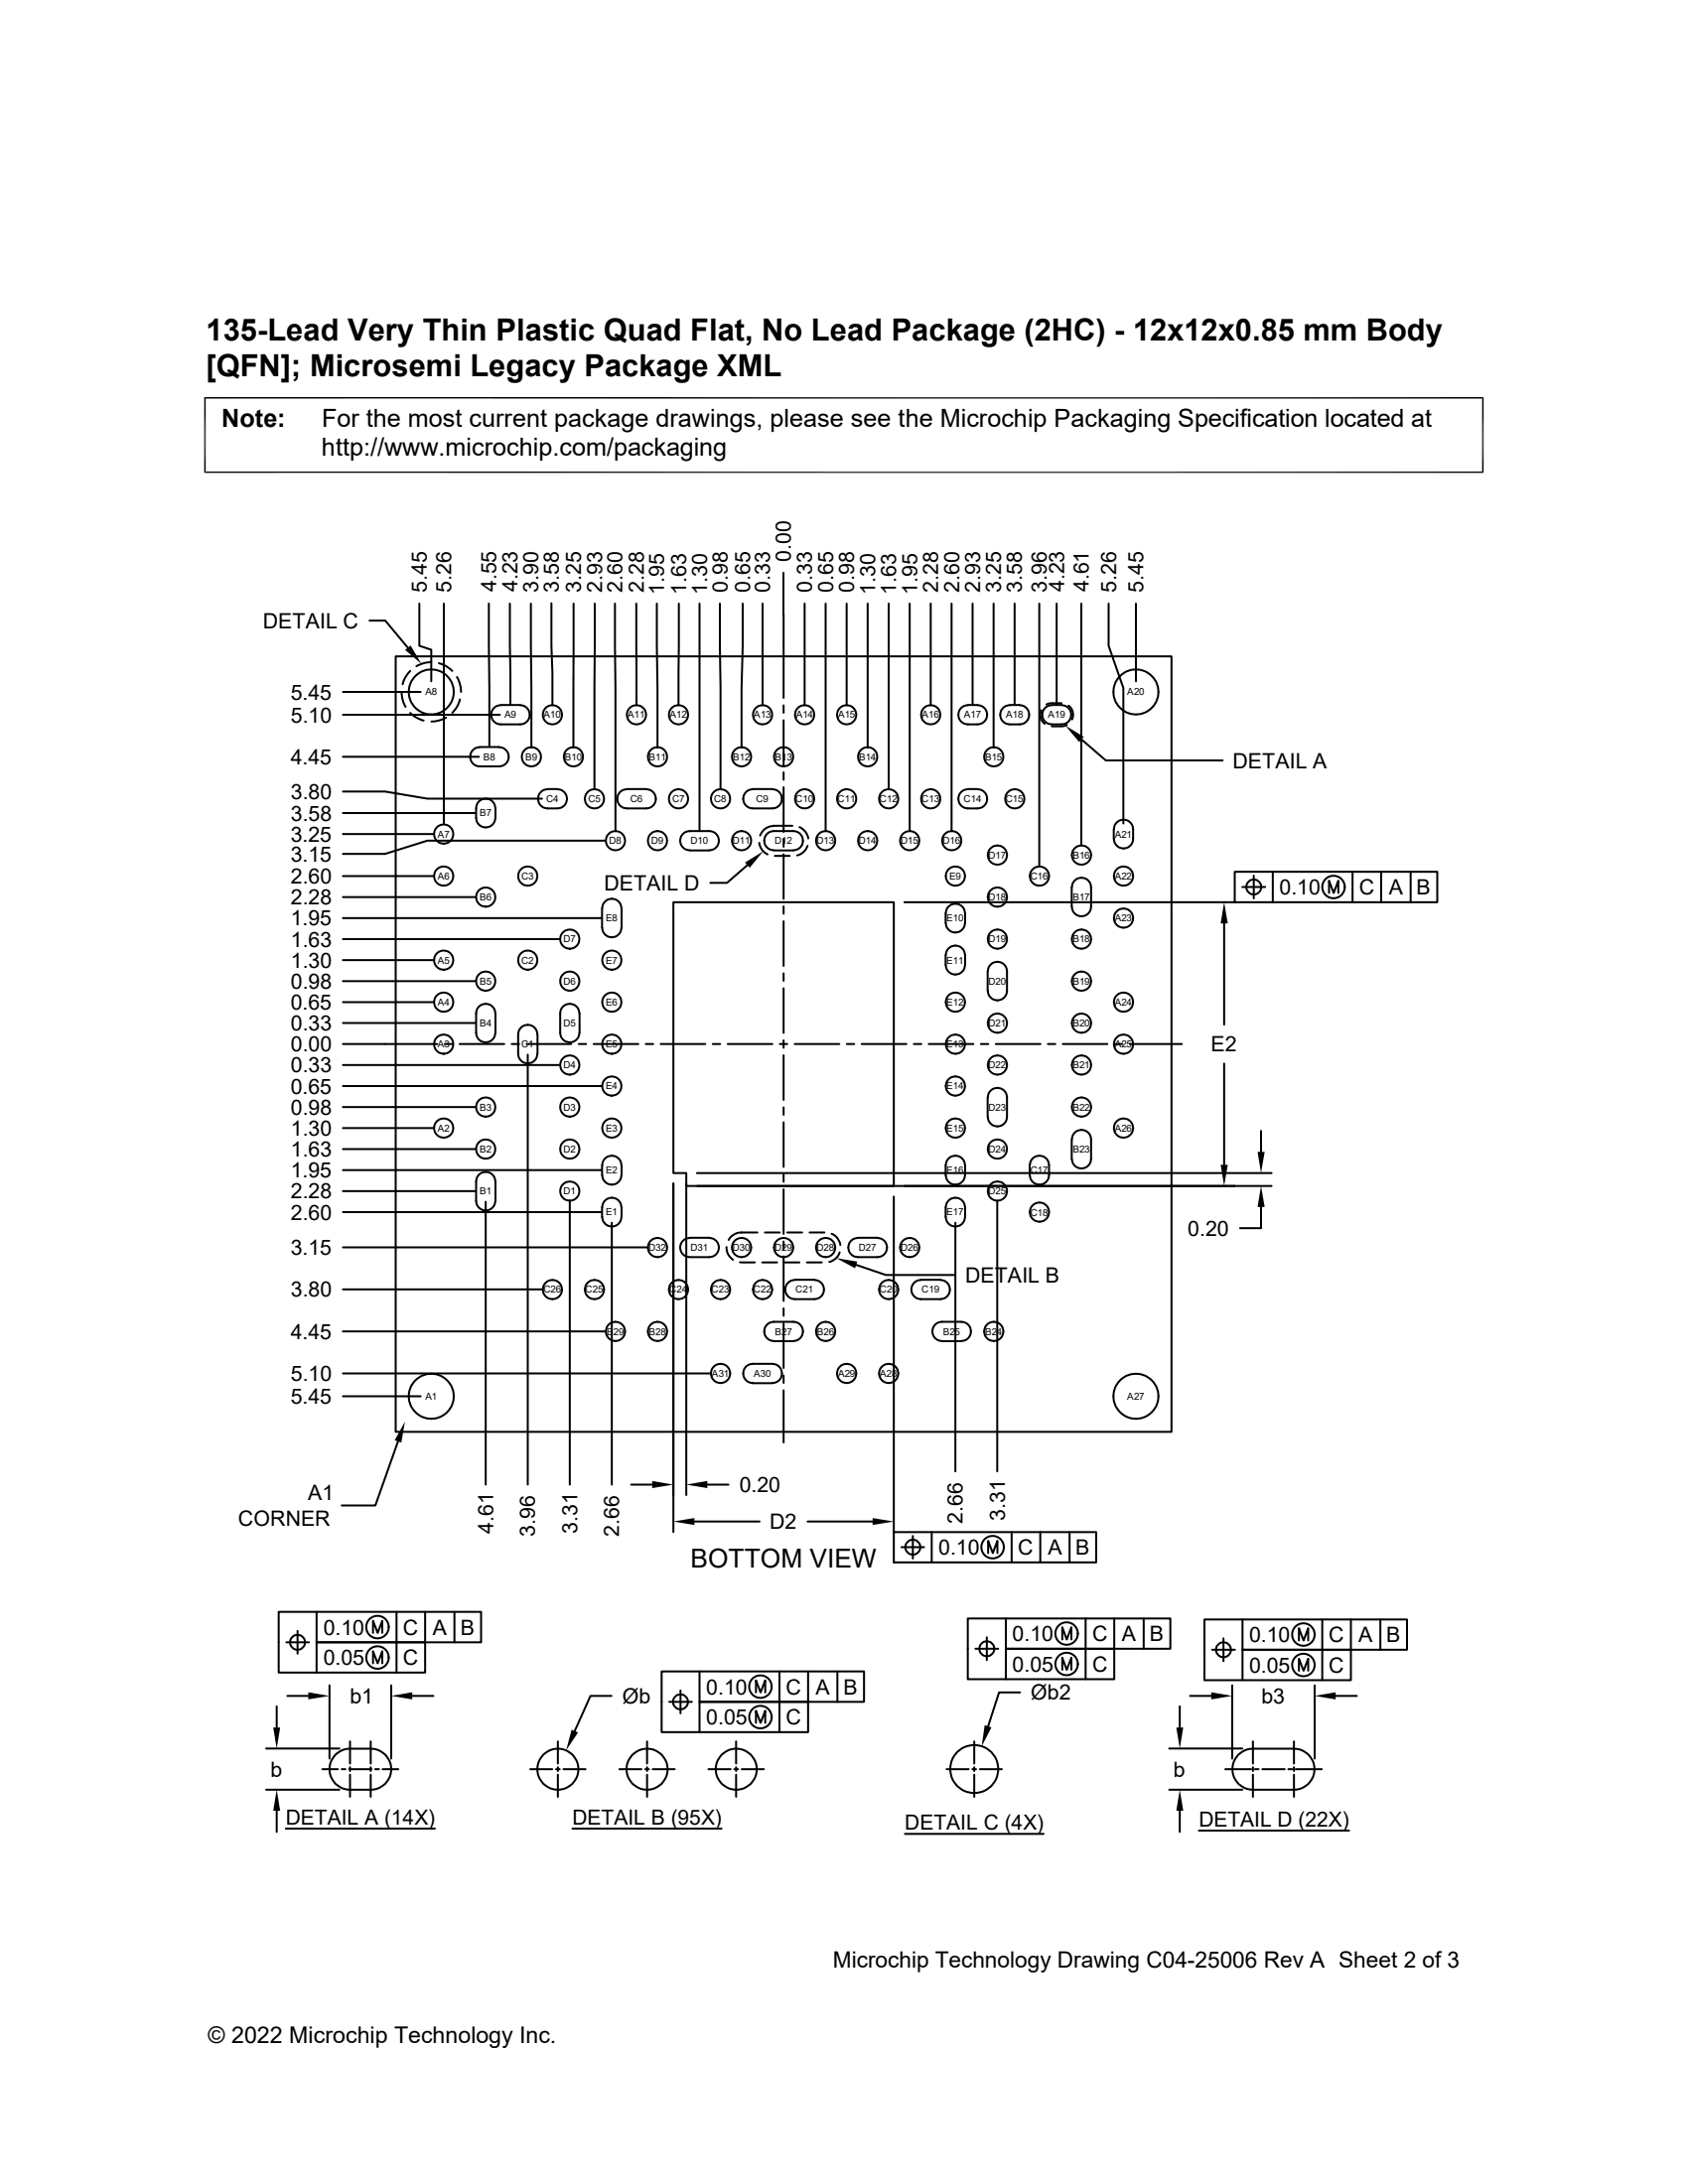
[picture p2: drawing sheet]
<svg xmlns="http://www.w3.org/2000/svg" width="216mm" height="279mm" viewBox="0 0 216 279" stroke-linecap="round" stroke-linejoin="round" font-family="sans-serif">
<g fill="none" stroke="#000" stroke-width=".25">
<path d="M47.3 79.4h2l2.9 3.4M53.6 77.2v5.4l1.6 .5v4.1M56.8 77.2v28.1M62.5 77.2l.1 18.3M65.2 77.2l.1 12.9M67.9 77.2l.1 18.3M70.5 77.2l.2 12.9M73.4 77.2l-.1 18.3M76.1 77.2l-.1 23.6M78.7 77.2v29M81.4 77.2v12.9M84 77.2l.1 18.3"/>
<path d="M86.8 77.2v12.9M89.5 77.2v29M92.1 77.2l.1 23.6M95 77.2l-.2 18.3M97.5 77.2v12.9M100.2 73.3v16M102.9 77.2v12.9M105.6 77.2v29M108.3 77.2v12.9M111 77.2v18.3M113.7 77.2v23.6M116.4 77.2v29"/>
<path d="M119 77.2v12.9M121.7 77.2v29M124.4 77.2v12.9M127.1 77.2v18.3M129.8 77.2v12.9M132.9 77.2v33.5M135.1 77.2v12.9M138.3 77.2v30.8M141.8 77.2v5.4l1.9 5.4v17.3M145.3 77.2v10M43.9 91.4h20M43.9 96.8h17.4"/>
<path d="M43.9 88.5h9.9M50.6 84h99.2v99.2h-99.2zM51.4 88.5a3.7 3.7 0 0 0 .5 1.9M52.5 85.8a3.4 3.4 0 0 0-1 1.7M52.5 91.2a3.5 3.5 0 0 0 1.7 1M55.2 84.7a3.6 3.6 0 0 0-1.9 .5M56.1 84.8a3.7 3.7 0 0 1 1.7 1M57.1 91.8a4 4 0 0 1-1.9 .5M58.4 86.6a3.7 3.7 0 0 1 .6 1.9M58.8 89.5a3.2 3.2 0 0 1-1 1.7M61.4 95.6h2.4M63.2 90.6l.3-.3 .6-.1h2.4a1.23 1.23 0 0 1 1.3 1.2 1.23 1.23 0 0 1-1.3 1.3h-2.4a1.23 1.23 0 0 1-1.2-.8 1.23 1.23 0 0 1 .3-1.3z"/>
<path d="M63.8 95.6a1.23 1.23 0 0 1 1.3 1.2 1.23 1.23 0 0 1-1.3 1.2h-2.4a1.23 1.23 0 0 1-1.3-1.2 1.23 1.23 0 0 1 1.3-1.2M100.2 90.2v1M100.2 92.1v5.8M100.2 98.8v1M122.9 90.6l.4-.3 .5-.1h1.2a1.23 1.23 0 0 1 1.3 1.2 1.23 1.23 0 0 1-1.3 1.3h-1.2a1.23 1.23 0 0 1-1.1-.8 1.23 1.23 0 0 1 .2-1.3zM128.3 90.6l.3-.3 .6-.1h1.2a1.23 1.23 0 0 1 1.2 1.2 1.23 1.23 0 0 1-1.2 1.3h-1.2a1.23 1.23 0 0 1-1.2-.8 1.23 1.23 0 0 1 .3-1.3zM133.2 90.8a1.44 1.44 0 0 0 .4 1.8M133.7 90.6l.3-.3 .5-.1h1.3a1.23 1.23 0 0 1 1.2 1.2 1.23 1.23 0 0 1-1.2 1.3h-1.3a1.23 1.23 0 0 1-1.1-.8 1.23 1.23 0 0 1 .3-1.3zM135.8 90h-1.5l-.5 .1M136.5 92.7l-.5 .2h-1.5M136.7 90.3a1.42 1.42 0 0 1 .4 1.7M138.3 94.6l3.1 2.7h15"/>
<path d="M43.9 117.5h33M43.9 101.3h5.4l5.4 .9h14.6M43.9 112.1h11.5M43.9 106.7h11.5M43.9 114.8h16.9M43.9 104h16.9M63.4 103.4a1.23 1.23 0 0 0-1.3-1.2 1.23 1.23 0 0 0-1.2 1.2v1.2a1.23 1.23 0 0 0 1.2 1.3 1.23 1.23 0 0 0 1.3-1.3M63.4 103.4v1.2M70 101a1.23 1.23 0 0 0-1.2 1.2 1.23 1.23 0 0 0 1.2 1.2h1.3a1.23 1.23 0 0 0 1.2-1.2 1.23 1.23 0 0 0-1.2-1.2M70 100.9h1.3M77 116.2v2.5M77 116.2a1.23 1.23 0 0 1 1.3-1.2 1.23 1.23 0 0 1 1.2 1.2"/>
<path d="M77 118.7a1.23 1.23 0 0 0 1.3 1.2 1.23 1.23 0 0 0 1.2-1.2M77.4 107.5h-22.7l-5.4 1.7h-5.4M79.5 116.2v2.5M80.2 101a1.23 1.23 0 0 0-1.2 1.2 1.23 1.23 0 0 0 1.2 1.2h2.5a1.23 1.23 0 0 0 1.2-1.2 1.23 1.23 0 0 0-1.2-1.2M80.2 100.9h2.5M86.1 115.4h28.2v36.3h-26.5v-1.6h-1.7zM88.2 108.8h2.5M88.2 108.8a1.23 1.23 0 0 1-1.2-1.3 1.23 1.23 0 0 1 1.2-1.2h2.5a1.23 1.23 0 0 1 1.2 1.2 1.23 1.23 0 0 1-1.2 1.3M95.6 110.7l-2.6 2.2h-2.2M96.3 101a1.23 1.23 0 0 0-1.2 1.2 1.23 1.23 0 0 0 1.2 1.2h2.5a1.23 1.23 0 0 0 1.2-1.2 1.23 1.23 0 0 0-1.2-1.2M96.3 100.9h2.5M97.1 107.8a1.87 1.87 0 0 0 1.1 1.5"/>
<path d="M99 105.6h2.3M99 108.8a1.23 1.23 0 0 1-1.3-1.3 1.23 1.23 0 0 1 1.3-1.2h2.5a1.23 1.23 0 0 1 1.2 1.2 1.23 1.23 0 0 1-1.2 1.3M99 108.8h2.5M99 105.6a1.91 1.91 0 0 0-1.8 1.3M99.1 109.5h1.9M100.2 100.7v5.7M100.2 107.4v.9M100.2 109.3v5.7M100.2 116v.9M100.2 117.9v5.7M102.3 105.8a1.89 1.89 0 0 1 1.1 1.5M103.3 108.2a1.89 1.89 0 0 1-1.3 1.2"/>
<path d="M115.7 115.4h42.2M120.9 116.8v1.3M121 118.1a1.23 1.23 0 0 0 1.2 1.2 1.23 1.23 0 0 0 1.2-1.2M121 116.8a1.23 1.23 0 0 1 1.2-1.2 1.23 1.23 0 0 1 1.2 1.2M123.4 116.8v1.3M123.8 100.9h1.2M123.8 101a1.23 1.23 0 0 0-1.2 1.2 1.23 1.23 0 0 0 1.2 1.2h1.2a1.23 1.23 0 0 0 1.3-1.2 1.23 1.23 0 0 0-1.3-1.2M137.1 113.5v2.5M137.1 113.5a1.23 1.23 0 0 1 1.2-1.2 1.23 1.23 0 0 1 1.3 1.2v2.5a1.23 1.23 0 0 1-1.3 1.2 1.23 1.23 0 0 1-1.2-1.2M142.8 105.2a1.23 1.23 0 0 1 1.4-.2 1.23 1.23 0 0 1 .7 1.1v1.2a1.24 1.24 0 0 1-1.2 1.2 1.24 1.24 0 0 1-1.2-1.2v-1.4l.1-.4zM156.6 118.1v13M157.9 111.5h25.9v3.9h-25.9z"/>
<path d="M157.9 115.4h.1M158.9 113.5h2.9M160.4 112v2.9M162.8 111.5v3.9M170 114.2v-1.5l.6 1.5 .6-1.5v1.5M173 111.5v3.9M176.7 111.5v3.9M180.4 111.5v3.9M43.9 138.9h33M43.9 133.6h12M43.9 128.2h11.5M43.9 122.8h11.5"/>
<path d="M43.9 120.1h27.6M43.9 136.2h27.6M43.9 130.9h16.9M43.9 125.5h16.9M56.9 133.6h.9M58.8 133.6h5.7M63.4 129.6a1.23 1.23 0 0 0-1.3-1.2 1.23 1.23 0 0 0-1.2 1.2v2.5a1.23 1.23 0 0 0 1.2 1.2 1.23 1.23 0 0 0 1.3-1.2M63.4 129.6v2.5M65.4 133.6h1M66.6 131.5a1.25 1.25 0 0 1 1.4-.3 1.25 1.25 0 0 1 .7 1.1v2.5a1.23 1.23 0 0 1-1.2 1.2 1.23 1.23 0 0 1-1.2-1.2v-2.5l.1-.5zM67.4 133.6h5.7M67.5 134.9v55"/>
<path d="M74 133.6h1M74.1 129.6a1.23 1.23 0 0 0-1.2-1.2 1.23 1.23 0 0 0-1.3 1.2v2.5a1.23 1.23 0 0 0 1.3 1.3 1.23 1.23 0 0 0 1.2-1.3M74.1 129.6v2.5M75.9 133.6h5.7M82.6 133.6h.9M84.5 133.6h5.7M91.2 133.6h.9M93.1 133.6h5.7M99.7 133.6h1M100.2 124.5v1M100.2 126.4v5.7M100.2 133.1v.9"/>
<path d="M100.2 135v5.7M101.6 133.6h5.8M108.3 133.6h1M110.2 133.6h5.7M116.9 133.6h.9M118.8 133.6h5.7M120.9 122.2v1.2M121 123.4a1.23 1.23 0 0 0 1.2 1.3 1.23 1.23 0 0 0 1.2-1.3M121 122.2a1.23 1.23 0 0 1 1.2-1.2 1.23 1.23 0 0 1 1.2 1.2M123.4 122.2v1.2M125.5 133.6h.9M126.7 123.4a1.23 1.23 0 0 1 1.3-.3 1.23 1.23 0 0 1 .8 1.2v2.4a1.24 1.24 0 0 1-1.2 1.3 1.24 1.24 0 0 1-1.3-1.3l.1-2.6 .1-.4z"/>
<path d="M126.7 139.5a1.23 1.23 0 0 1 1.3-.2 1.23 1.23 0 0 1 .8 1.1v2.5a1.24 1.24 0 0 1-1.2 1.2 1.24 1.24 0 0 1-1.3-1.2l.1-2.7 .1-.4zM127.4 133.6h5.7M134 133.6h1M135.9 133.6h5.7M142.6 133.6h1M144.5 133.6h6.7M156.6 136.1v12.9M43.9 149.7h33M43.9 155.1h33M43.9 159.6h38.8M43.9 144.3h11.5M43.9 141.6h16.9"/>
<path d="M43.9 147h16.9M43.9 152.4h16.9M62.1 153.7v36.2M63.4 151.2a1.23 1.23 0 0 0-1.3-1.3 1.23 1.23 0 0 0-1.2 1.3v2.4a1.23 1.23 0 0 0 1.2 1.3 1.23 1.23 0 0 0 1.3-1.3M63.4 151.2v2.4M72.9 153.7v36.2M77 149.1v1.2M77 154.5v1.2M77 154.5a1.23 1.23 0 0 1 1.3-1.3 1.23 1.23 0 0 1 1.2 1.3M77 149.1a1.23 1.23 0 0 1 1.3-1.3 1.23 1.23 0 0 1 1.2 1.3M77 155.7a1.23 1.23 0 0 0 1.3 1.2 1.23 1.23 0 0 0 1.2-1.2M77 150.3a1.23 1.23 0 0 0 1.3 1.3 1.23 1.23 0 0 0 1.2-1.3"/>
<path d="M78.3 156.4v33.5M79.5 149.1v1.2M79.5 154.5v1.2M86.1 151.4v44.6M87.8 151.4v39.9M88.2 158.4a1.23 1.23 0 0 0-1.2 1.2 1.23 1.23 0 0 0 1.2 1.2h2.5a1.23 1.23 0 0 0 1.2-1.2 1.23 1.23 0 0 0-1.2-1.2M88.2 158.3h2.5M89.1 151.7h73.5M89.1 150.1h73.5M92.9 159.5a1.85 1.85 0 0 0 .8 1.7M94.8 157.7h2.1M94.9 157.7a1.88 1.88 0 0 0-1.7 .9"/>
<path d="M97.8 157.7h1.9M100.2 141.7v.9M100.2 143.6v5.7M100.2 150.2v1M100.2 152.1v5.8M100.2 158.8v1M100.7 157.7h1.9M103.5 157.7h2M106.4 157.8a1.81 1.81 0 0 1 1.1 1.5M109.7 158.4a1.23 1.23 0 0 0-1.2 1.2 1.23 1.23 0 0 0 1.2 1.2h2.5a1.23 1.23 0 0 0 1.3-1.2 1.23 1.23 0 0 0-1.3-1.2M109.7 158.3h2.5M114.3 153.1v42.9"/>
<path d="M120.9 149.1v1.2M120.9 154.5v1.2M121 155.7a1.23 1.23 0 0 0 1.2 1.2 1.23 1.23 0 0 0 1.2-1.2M121 150.3a1.23 1.23 0 0 0 1.2 1.3 1.23 1.23 0 0 0 1.2-1.3M121 154.5a1.23 1.23 0 0 1 1.2-1.3 1.23 1.23 0 0 1 1.2 1.3M121 149.1a1.23 1.23 0 0 1 1.2-1.3 1.23 1.23 0 0 1 1.2 1.3M122.2 156.4v31.8M123.4 149.1v1.2M123.4 154.5v1.2M127.6 153.7v34.5M131.7 149.1v1.2M131.7 149.1a1.23 1.23 0 0 1 1.2-1.3 1.23 1.23 0 0 1 1.3 1.3v1.2a1.23 1.23 0 0 1-1.3 1.3 1.23 1.23 0 0 1-1.2-1.3"/>
<path d="M137.1 145.8v2.5M137.1 145.8a1.23 1.23 0 0 1 1.2-1.3 1.23 1.23 0 0 1 1.3 1.3v2.5a1.23 1.23 0 0 1-1.3 1.2 1.23 1.23 0 0 1-1.2-1.2M161.3 154.4v2.7h-2.7M161.3 144.7v2.7M43.9 175.7h46.9M43.9 165h25.4M43.9 170.3h33.5M43.9 178.6h9.9M94.6 161.5h1.9M95.4 174.8l.3-.2 .6-.1h2.5a1.24 1.24 0 0 1 1.2 1.2 1.24 1.24 0 0 1-1.2 1.3l-2.5-.1a1.23 1.23 0 0 1-1.1-.7 1.23 1.23 0 0 1 .2-1.4zM97.5 161.5h1.9M99 171.6a1.23 1.23 0 0 1-1.3-1.3 1.23 1.23 0 0 1 1.3-1.2h2.5a1.23 1.23 0 0 1 1.2 1.2 1.23 1.23 0 0 1-1.2 1.3"/>
<path d="M99 171.6h2.5M100.2 160.7v5.7M100.2 167.4v.9M100.2 169.3v5.7M100.2 176v.9M100.2 177.9v6.6M100.4 161.5h1.9M100.8 164.1l.3-.2 .6-.2h2.5a1.23 1.23 0 0 1 1.2 1.3 1.23 1.23 0 0 1-1.2 1.2h-2.5a1.23 1.23 0 0 1-1.2-.8 1.23 1.23 0 0 1 .3-1.3zM103.2 161.5h1.9M107.4 160.2a1.89 1.89 0 0 1-1.3 1.2M109.5 161.8l3.8 1.3h8.8M116.9 164.1l.3-.2 .6-.2h2.5a1.23 1.23 0 0 1 1.2 1.3 1.23 1.23 0 0 1-1.2 1.2h-2.5a1.23 1.23 0 0 1-1.1-.8 1.23 1.23 0 0 1 .2-1.3z"/>
<path d="M120.5 171.6a1.23 1.23 0 0 1-1.2-1.3 1.23 1.23 0 0 1 1.2-1.2h2.5a1.23 1.23 0 0 1 1.2 1.2 1.23 1.23 0 0 1-1.2 1.3M120.5 171.6h2.5M50.9 184.4l-2.9 8.2h-4.3M80.7 189.9h2.7M88.8 194.6h8.4M90.5 189.9h2.7M103.3 194.6h8.3M114.3 196h25.9v3.9h-25.9zM114.3 199.9h.1M115.3 197.9h2.9M116.8 196.5v2.9M119.2 196v3.9"/>
<path d="M126.4 198.7v-1.6l.6 1.6 .6-1.6v1.6M129.4 196v3.9M133.1 196v3.9M136.8 196v3.9M35.4 218.3v2.7M36.6 210.1h2.9M36.7 217h2.7M38.1 208.6v3M40.5 206.2v3.9h13.9v3.9h-18.8v-7.8h25.9v3.9h-21v3.9M42.1 215.6v9.4M47.7 208.9v-1.6l.6 1.6 .6-1.6v1.6M47.7 212.8v-1.6l.6 1.6 .6-1.6v1.6"/>
<path d="M50 215.6v9.4M50.7 206.2v7.8M52.7 217h2.7M54.4 206.2v3.9M58.1 206.2v3.9M78.2 217h-2.7l-2 4.4M85.6 217.7h2.9M87 216.3v2.9M89.5 213.8v3.9h13.9v3.9h-18.8v-7.8h25.9v3.9h-21v3.9M96.7 216.5v-1.5l.6 1.5 .6-1.5v1.5M99.7 213.8v7.8M103.4 213.8v3.9"/>
<path d="M107.1 213.8v3.9M124.8 210.9h2.9M126.2 209.5v2.9M128.7 207.1v3.8h13.8v3.9h-18.7v-7.7h25.9v3.8h-21v3.9M130.5 216.5h-2.7l-1.4 4.3M135.9 209.7v-1.5l.5 1.5 .6-1.5v1.5M135.9 213.6v-1.5l.5 1.5 .6-1.5v1.5M138.9 207.1v7.7M142.5 207.1v3.8M146.3 207.1v3.8M150.9 218.3v2.7M152.2 217h2.7"/>
<path d="M155 211.1h2.9M156.5 209.6v2.9M157.6 215.6v9.4M158.9 207.2v3.9h13.9v3.8h-18.7v-7.7h25.9v3.9h-21.1v3.8M166.1 209.9v-1.6l.6 1.6 .6-1.6v1.6M166.1 213.7v-1.5l.6 1.5 .6-1.5v1.5M168.1 215.6v9.4M169.1 207.2v7.7M170.8 217h2.7M172.8 207.2v3.9M176.6 207.2v3.9M34 229h9.4"/>
<path d="M34 223.7h9.4M35.4 231.6v2.8M36.6 233.9h19M41.2 226.3h2M42.9 224.5l.3-.2a2.41 2.41 0 0 1 1.6-.6h2.6a2.62 2.62 0 0 1 2.6 2.6 2.62 2.62 0 0 1-2.6 2.7h-2.6a2.63 2.63 0 0 1-2.5-1.7 2.63 2.63 0 0 1 .6-2.8zM43.7 226.3h.5M44.7 226.3h2.8M44.8 222.8v2.8M44.8 226.1v.5M44.8 227v2.9M47.4 222.8v2.8M47.4 226.1v.5"/>
<path d="M47.4 227v2.9M48 226.3h.5M48.9 226.3h2M67.8 226.3h2.8M71.1 226.3h.5M71.4 222.8v2.8M71.4 226.1v.5M71.4 227v2.9M72.1 226.3h2.8M73.2 233.9h19.1M79.2 226.3h2.8M82.5 226.3h.5"/>
<path d="M82.8 222.8v2.8M82.8 226.1v.5M82.8 227v2.9M83.5 226.3h2.8M90.6 226.3h2.9M93.9 226.3h.5M94.1 222.8v2.8M94.1 226.1v.5M94.1 227v2.9M94.9 226.3h2.8M96.7 220.4v-1.5l.6 1.5 .6-1.5v1.5M115.7 234.6h17.8"/>
<path d="M121.1 226.3h2.8M124.4 226.3h.4M124.6 222.8v2.8M124.6 226.1v.5M124.6 227v2.9M125.3 226.3h2.8M149.5 229h9.4M149.5 223.7h9.4M150.9 231.6v2.8M153.3 234.2h19.3M156.7 226.3h3.3M158.4 224.5l.3-.2a2.41 2.41 0 0 1 1.6-.6h5.2a2.62 2.62 0 0 1 2.6 2.6 2.62 2.62 0 0 1-2.6 2.7h-5.2a2.63 2.63 0 0 1-2.5-1.7 2.63 2.63 0 0 1 .6-2.8z"/>
<path d="M160.3 222.8v2.8M160.3 226.1v.5M160.3 227v2.9M160.5 226.3h.5M161.5 226.3h2.8M164.8 226.3h.5M165.5 222.8v2.8M165.5 226.1v.5M165.5 227v2.9M165.7 226.3h3.4"/>
<circle cx="55.2" cy="88.5" r="2.88"/>
<circle cx="68" cy="96.8" r="1.23"/>
<circle cx="70.7" cy="91.4" r="1.23"/>
<circle cx="73.3" cy="96.8" r="1.23"/>
<circle cx="81.4" cy="91.4" r="1.23"/>
<circle cx="84.1" cy="96.8" r="1.23"/>
<circle cx="86.8" cy="91.4" r="1.23"/>
<circle cx="94.8" cy="96.8" r="1.23"/>
<circle cx="97.5" cy="91.4" r="1.23"/>
<circle cx="100.2" cy="96.8" r="1.23"/>
<circle cx="102.9" cy="91.4" r="1.23"/>
<circle cx="108.3" cy="91.4" r="1.23"/>
<circle cx="111" cy="96.8" r="1.23"/>
<circle cx="119" cy="91.4" r="1.23"/>
<circle cx="127.1" cy="96.8" r="1.23"/>
<circle cx="145.3" cy="88.5" r="2.88"/>
<circle cx="56.7" cy="112.1" r="1.23"/>
<circle cx="56.7" cy="106.7" r="1.23"/>
<circle cx="62.1" cy="114.8" r="1.23"/>
<circle cx="67.5" cy="112.1" r="1.23"/>
<circle cx="76" cy="102.2" r="1.23"/>
<circle cx="78.7" cy="107.5" r="1.23"/>
<circle cx="84.1" cy="107.5" r="1.23"/>
<circle cx="86.8" cy="102.2" r="1.23"/>
<circle cx="92.2" cy="102.2" r="1.23"/>
<circle cx="94.8" cy="107.5" r="1.23"/>
<circle cx="102.9" cy="102.2" r="1.23"/>
<circle cx="105.6" cy="107.5" r="1.23"/>
<circle cx="108.3" cy="102.2" r="1.23"/>
<circle cx="111" cy="107.5" r="1.23"/>
<circle cx="113.7" cy="102.2" r="1.23"/>
<circle cx="116.4" cy="107.5" r="1.23"/>
<circle cx="119" cy="102.2" r="1.23"/>
<circle cx="121.7" cy="107.5" r="1.23"/>
<circle cx="122.2" cy="112.1" r="1.23"/>
<circle cx="127.6" cy="109.4" r="1.23"/>
<circle cx="127.6" cy="114.8" r="1.23"/>
<circle cx="129.8" cy="102.2" r="1.23"/>
<circle cx="132.9" cy="112.1" r="1.23"/>
<circle cx="138.3" cy="109.4" r="1.23"/>
<circle cx="143.7" cy="112.1" r="1.23"/>
<circle cx="143.7" cy="117.5" r="1.23"/>
<circle cx="160.4" cy="113.5" r=".96"/>
<circle cx="170.6" cy="113.5" r="1.44"/>
<circle cx="56.7" cy="122.8" r="1.23"/>
<circle cx="56.7" cy="128.2" r="1.23"/>
<circle cx="56.7" cy="133.6" r="1.23"/>
<circle cx="62.1" cy="125.5" r="1.23"/>
<circle cx="67.5" cy="122.8" r="1.23"/>
<circle cx="72.9" cy="120.1" r="1.23"/>
<circle cx="72.9" cy="125.5" r="1.23"/>
<circle cx="72.9" cy="136.2" r="1.23"/>
<circle cx="78.3" cy="138.9" r="1.23"/>
<circle cx="78.3" cy="128.2" r="1.23"/>
<circle cx="78.3" cy="122.8" r="1.23"/>
<circle cx="78.3" cy="133.6" r="1.23"/>
<circle cx="122.2" cy="133.6" r="1.23"/>
<circle cx="122.2" cy="128.2" r="1.23"/>
<circle cx="122.2" cy="138.9" r="1.23"/>
<circle cx="127.6" cy="130.9" r="1.23"/>
<circle cx="127.6" cy="136.3" r="1.23"/>
<circle cx="127.6" cy="120.1" r="1.23"/>
<circle cx="138.3" cy="125.5" r="1.23"/>
<circle cx="138.3" cy="120.1" r="1.23"/>
<circle cx="138.3" cy="136.3" r="1.23"/>
<circle cx="138.3" cy="130.9" r="1.23"/>
<circle cx="143.7" cy="128.2" r="1.23"/>
<circle cx="143.7" cy="133.6" r="1.23"/>
<circle cx="56.7" cy="144.3" r="1.23"/>
<circle cx="62.1" cy="147" r="1.23"/>
<circle cx="62.1" cy="141.6" r="1.23"/>
<circle cx="72.9" cy="147" r="1.23"/>
<circle cx="72.9" cy="141.6" r="1.23"/>
<circle cx="72.9" cy="152.4" r="1.23"/>
<circle cx="78.3" cy="144.3" r="1.23"/>
<circle cx="84.1" cy="159.6" r="1.23"/>
<circle cx="94.8" cy="159.6" r="1.23"/>
<circle cx="100.2" cy="159.6" r="1.23"/>
<circle cx="105.6" cy="159.6" r="1.23"/>
<circle cx="116.4" cy="159.6" r="1.23"/>
<circle cx="122.2" cy="144.3" r="1.23"/>
<circle cx="127.6" cy="152.4" r="1.23"/>
<circle cx="127.6" cy="147" r="1.23"/>
<circle cx="132.9" cy="155.1" r="1.23"/>
<circle cx="138.3" cy="141.6" r="1.23"/>
<circle cx="143.7" cy="144.3" r="1.23"/>
<circle cx="55.2" cy="178.6" r="2.88"/>
<circle cx="70.7" cy="165" r="1.23"/>
<circle cx="76" cy="165" r="1.23"/>
<circle cx="78.7" cy="170.3" r="1.23"/>
<circle cx="84.1" cy="170.3" r="1.23"/>
<circle cx="86.8" cy="165" r="1.23"/>
<circle cx="92.2" cy="165" r="1.23"/>
<circle cx="92.2" cy="175.7" r="1.23"/>
<circle cx="97.5" cy="165" r="1.23"/>
<circle cx="105.6" cy="170.3" r="1.23"/>
<circle cx="108.3" cy="175.7" r="1.23"/>
<circle cx="113.7" cy="165" r="1.23"/>
<circle cx="113.7" cy="175.7" r="1.23"/>
<circle cx="127.1" cy="170.3" r="1.23"/>
<circle cx="145.3" cy="178.6" r="2.88"/>
<circle cx="116.8" cy="197.9" r=".96"/>
<circle cx="127" cy="197.9" r="1.44"/>
<circle cx="38.1" cy="210.1" r=".96"/>
<circle cx="48.3" cy="208.2" r="1.44"/>
<circle cx="48.3" cy="212" r="1.44"/>
<circle cx="87" cy="217.7" r=".96"/>
<circle cx="97.3" cy="219.7" r="1.44"/>
<circle cx="97.3" cy="215.8" r="1.44"/>
<circle cx="126.2" cy="210.9" r=".96"/>
<circle cx="136.4" cy="212.9" r="1.44"/>
<circle cx="136.4" cy="209" r="1.44"/>
<circle cx="156.5" cy="211" r=".96"/>
<circle cx="166.7" cy="213" r="1.44"/>
<circle cx="166.7" cy="209.1" r="1.44"/>
<circle cx="71.3" cy="226.3" r="2.62"/>
<circle cx="82.8" cy="226.3" r="2.62"/>
<circle cx="94.2" cy="226.3" r="2.62"/>
<circle cx="124.6" cy="226.3" r="3.1"/>
</g>
<path d="M26.1 50.9h163.7M26.2 50.8v9.7M189.7 50.8v9.7" fill="none" stroke="#000" stroke-width=".19"/>
<path d="M26.1 60.4h163.7" fill="none" stroke="#000" stroke-width=".17"/>
<g fill="#000">
<path d="M51.8 83.1l.7-.5 1.4 2.3zM136.3 92.8l2.3 1.5-.6 .6zM95.3 110.3l2.3-1.4-1.7 2.1zM156.6 115.4l.4 2.7h-.9zM156.1 149h.9l-.4 2.7zM160.8 147.4h1l-.5 2.7zM161.3 151.7l.5 2.7h-1zM107 161l2.6 .4-.2 .8zM51.8 181.9l-.5 2.7-.8-.3zM83.4 189.5l2.7 .4-2.7 .5zM86.1 194.6l2.7-.4v.9zM87.8 189.9l2.7-.4v.9z"/>
<path d="M111.6 194.2l2.7 .4-2.7 .5zM39.4 216.5l2.7 .5-2.7 .4zM50 217l2.7-.5v.9zM154.9 216.5l2.7 .5-2.7 .4zM168.1 217l2.7-.5v.9zM34.9 221h.9l-.4 2.7zM35.4 229l.4 2.6h-.9zM73.1 221.3l.8 .3-1.5 2.3zM125.9 220.7l.9 .3-1.2 2.4zM150.5 221h.8l-.4 2.7zM150.9 229l.4 2.6h-.8z"/>
</g>
<g font-size="3.9">
<text x="26.4" y="43.5">135-Lead Very Thin Plastic Quad Flat, No Lead Package (2HC) - 12x12x0.85 mm Body</text>
<text x="26.4" y="48.1">[QFN]; Microsemi Legacy Package XML</text>
</g>
<text font-size="3.3" x="88.3" y="200.6">BOTTOM VIEW</text>
<g font-size="3.2">
<text x="28.4" y="54.7">Note:</text>
<text x="41.1" y="58.3">http://www.microchip.com/packaging</text>
<text x="41.1" y="54.7">For the most current package drawings, please see the Microchip Packaging Specification located at</text>
</g>
<g font-size="2.9">
<text x="106.5" y="251.7">Microchip Technology Drawing C04-25006 Rev A Sheet 2 of 3</text>
<text x="26.6" y="261.3">© 2022 Microchip Technology Inc.</text>
</g>
<g font-size="2.7">
<text x="101.2" y="71.9" transform="rotate(-90 101.2 71.9)">0.00</text>
<text x="54.6" y="75.8" transform="rotate(-90 54.6 75.8)">5.45</text>
<text x="57.7" y="75.8" transform="rotate(-90 57.7 75.8)">5.26</text>
<text x="63.5" y="75.7" transform="rotate(-90 63.5 75.7)">4.55</text>
<text x="66.2" y="75.7" transform="rotate(-90 66.2 75.7)">4.23</text>
<text x="68.9" y="75.8" transform="rotate(-90 68.9 75.8)">3.90</text>
<text x="71.5" y="75.8" transform="rotate(-90 71.5 75.8)">3.58</text>
<text x="74.3" y="75.8" transform="rotate(-90 74.3 75.8)">3.25</text>
<text x="77" y="75.8" transform="rotate(-90 77 75.8)">2.93</text>
<text x="79.6" y="75.8" transform="rotate(-90 79.6 75.8)">2.60</text>
<text x="82.3" y="75.8" transform="rotate(-90 82.3 75.8)">2.28</text>
<text x="85" y="76" transform="rotate(-90 85 76)">1.95</text>
<text x="87.8" y="76" transform="rotate(-90 87.8 76)">1.63</text>
<text x="90.4" y="76" transform="rotate(-90 90.4 76)">1.30</text>
<text x="93" y="75.8" transform="rotate(-90 93 75.8)">0.98</text>
<text x="95.9" y="75.8" transform="rotate(-90 95.9 75.8)">0.65</text>
<text x="98.5" y="75.8" transform="rotate(-90 98.5 75.8)">0.33</text>
<text x="103.9" y="75.8" transform="rotate(-90 103.9 75.8)">0.33</text>
<text x="106.6" y="75.8" transform="rotate(-90 106.6 75.8)">0.65</text>
<text x="109.2" y="75.8" transform="rotate(-90 109.2 75.8)">0.98</text>
<text x="111.9" y="76" transform="rotate(-90 111.9 76)">1.30</text>
<text x="114.6" y="76" transform="rotate(-90 114.6 76)">1.63</text>
<text x="117.3" y="76" transform="rotate(-90 117.3 76)">1.95</text>
<text x="120" y="75.8" transform="rotate(-90 120 75.8)">2.28</text>
<text x="122.7" y="75.8" transform="rotate(-90 122.7 75.8)">2.60</text>
<text x="125.3" y="75.8" transform="rotate(-90 125.3 75.8)">2.93</text>
<text x="128" y="75.8" transform="rotate(-90 128 75.8)">3.25</text>
<text x="130.7" y="75.8" transform="rotate(-90 130.7 75.8)">3.58</text>
<text x="133.9" y="75.8" transform="rotate(-90 133.9 75.8)">3.96</text>
<text x="136.1" y="75.7" transform="rotate(-90 136.1 75.7)">4.23</text>
<text x="139.3" y="75.7" transform="rotate(-90 139.3 75.7)">4.61</text>
<text x="142.7" y="75.8" transform="rotate(-90 142.7 75.8)">5.26</text>
<text x="146.2" y="75.8" transform="rotate(-90 146.2 75.8)">5.45</text>
<text x="33.6" y="80.3">DETAIL C</text>
<text x="37.2" y="89.5">5.45</text>
<text x="37.2" y="92.4">5.10</text>
<text x="37.2" y="97.8">4.45</text>
<text x="157.7" y="98.3">DETAIL A</text>
<text x="37.2" y="107.7">3.25</text>
<text x="37.2" y="105">3.58</text>
<text x="37.2" y="102.2">3.80</text>
<text x="37.2" y="110.2">3.15</text>
<text x="37.2" y="113">2.60</text>
<text x="77.3" y="113.9">DETAIL D</text>
<text x="37.2" y="118.4">1.95</text>
<text x="37.2" y="115.7">2.28</text>
<text x="163.6" y="114.4">0.10</text>
<text x="173.8" y="114.4">C</text>
<text x="177.6" y="114.4">A</text>
<text x="181.2" y="114.4">B</text>
<text x="37.2" y="123.8">1.30</text>
<text x="37.2" y="121.1">1.63</text>
<text x="37.2" y="129.2">0.65</text>
<text x="37.2" y="131.8">0.33</text>
<text x="37.2" y="126.5">0.98</text>
<text x="37.2" y="137.2">0.33</text>
<text x="37.2" y="134.5">0.00</text>
<text x="154.9" y="134.5">E2</text>
<text x="37.2" y="139.9">0.65</text>
<text x="37.2" y="142.6">0.98</text>
<text x="37.2" y="145.3">1.30</text>
<text x="37.2" y="148">1.63</text>
<text x="37.2" y="150.6">1.95</text>
<text x="37.2" y="153.3">2.28</text>
<text x="37.2" y="160.5">3.15</text>
<text x="37.2" y="156">2.60</text>
<text x="151.9" y="158.1">0.20</text>
<text x="37.2" y="165.9">3.80</text>
<text x="123.4" y="164.1">DETAIL B</text>
<text x="37.2" y="171.3">4.45</text>
<text x="37.2" y="179.6">5.45</text>
<text x="37.2" y="176.7">5.10</text>
<text x="39.4" y="191.9">A1</text>
<text x="94.6" y="190.9">0.20</text>
<text x="30.5" y="195.2">CORNER</text>
<text x="63.1" y="196.2" transform="rotate(-90 63.1 196.2)">4.61</text>
<text x="68.5" y="196.6" transform="rotate(-90 68.5 196.6)">3.96</text>
<text x="73.8" y="196.2" transform="rotate(-90 73.8 196.2)">3.31</text>
<text x="79.2" y="196.6" transform="rotate(-90 79.2 196.6)">2.66</text>
<text x="98.4" y="195.6">D2</text>
<text x="123.1" y="194.9" transform="rotate(-90 123.1 194.9)">2.66</text>
<text x="128.5" y="194.5" transform="rotate(-90 128.5 194.5)">3.31</text>
<text x="120" y="198.9">0.10</text>
<text x="130.2" y="198.9">C</text>
<text x="134" y="198.9">A</text>
<text x="137.6" y="198.9">B</text>
<text x="41.4" y="209.1">0.10</text>
<text x="51.5" y="209.1">C</text>
<text x="55.4" y="209.1">A</text>
<text x="58.9" y="209.1">B</text>
<text x="129.5" y="210">0.10</text>
<text x="139.7" y="210">C</text>
<text x="143.5" y="210">A</text>
<text x="147" y="210">B</text>
<text x="41.4" y="213">0.05</text>
<text x="51.5" y="213">C</text>
<text x="129.5" y="213.8">0.05</text>
<text x="139.7" y="213.8">C</text>
<text x="159.8" y="210.1">0.10</text>
<text x="159.8" y="214">0.05</text>
<text x="170" y="210.1">C</text>
<text x="170" y="214">C</text>
<text x="173.8" y="210.1">A</text>
<text x="177.3" y="210.1">B</text>
<text x="44.7" y="217.9">b1</text>
<text x="79.6" y="217.9">Øb</text>
<text x="90.3" y="216.7">0.10</text>
<text x="90.3" y="220.6">0.05</text>
<text x="100.5" y="216.7">C</text>
<text x="100.5" y="220.6">C</text>
<text x="104.3" y="216.7">A</text>
<text x="107.9" y="216.7">B</text>
<text x="131.9" y="217.4">Øb2</text>
<text x="161.4" y="217.9">b3</text>
<text x="34.6" y="227.3">b</text>
<text x="150.1" y="227.3">b</text>
<text x="36.6" y="233.4">DETAIL A (14X)</text>
<text x="73.2" y="233.4">DETAIL B (95X)</text>
<text x="153.3" y="233.6">DETAIL D (22X)</text>
<text x="115.7" y="234.1">DETAIL C (4X)</text>
</g>
<g font-size="1.2">
<text x="54.4" y="88.9">A8</text>
<text x="144.2" y="88.9">A20</text>
<text x="64.5" y="91.9">A9</text>
<text x="69.6" y="91.9">A10</text>
<text x="80.3" y="91.9">A11</text>
<text x="85.7" y="91.9">A12</text>
<text x="96.4" y="91.9">A13</text>
<text x="101.8" y="91.9">A14</text>
<text x="107.2" y="91.9">A15</text>
<text x="117.9" y="91.9">A16</text>
<text x="123.3" y="91.9">A17</text>
<text x="128.7" y="91.9">A18</text>
<text x="134" y="91.9">A19</text>
<text x="61.8" y="97.2">B8</text>
<text x="67.2" y="97.2">B9</text>
<text x="72.2" y="97.2">B10</text>
<text x="83" y="97.3">B11</text>
<text x="93.7" y="97.3">B12</text>
<text x="99.1" y="97.2">B13</text>
<text x="109.9" y="97.3">B14</text>
<text x="126" y="97.2">B15</text>
<text x="56" y="107.1">A7</text>
<text x="61.4" y="104.5">B7</text>
<text x="69.9" y="102.6">C4</text>
<text x="75.2" y="102.6">C5</text>
<text x="77.9" y="108">D8</text>
<text x="80.6" y="102.6">C6</text>
<text x="83.3" y="108">D9</text>
<text x="86" y="102.6">C7</text>
<text x="88.3" y="108">D10</text>
<text x="91.3" y="102.6">C8</text>
<text x="93.7" y="108">D11</text>
<text x="96.7" y="102.6">C9</text>
<text x="99.1" y="108">D12</text>
<text x="101.8" y="102.6">C10</text>
<text x="104.5" y="108">D13</text>
<text x="107.1" y="102.6">C11</text>
<text x="109.8" y="108">D14</text>
<text x="112.5" y="102.6">C12</text>
<text x="115.2" y="108">D15</text>
<text x="117.9" y="102.6">C13</text>
<text x="120.6" y="108">D16</text>
<text x="123.3" y="102.6">C14</text>
<text x="128.6" y="102.6">C15</text>
<text x="142.6" y="107.1">A21</text>
<text x="56" y="112.5">A6</text>
<text x="66.7" y="112.5">C3</text>
<text x="121.4" y="112.5">E9</text>
<text x="126.4" y="109.8">D17</text>
<text x="131.8" y="112.5">C16</text>
<text x="137.2" y="109.8">B16</text>
<text x="142.6" y="112.5">A22</text>
<text x="61.4" y="115.2">B6</text>
<text x="77.5" y="117.9">E8</text>
<text x="121.1" y="117.9">E10</text>
<text x="126.4" y="115.2">D18</text>
<text x="137.2" y="115.2">B17</text>
<text x="142.6" y="117.9">A23</text>
<text x="56" y="123.3">A5</text>
<text x="61.4" y="125.9">B5</text>
<text x="66.7" y="123.3">C2</text>
<text x="72.1" y="125.9">D6</text>
<text x="72.1" y="120.6">D7</text>
<text x="77.5" y="123.3">E7</text>
<text x="121.1" y="123.3">E11</text>
<text x="126.4" y="120.6">D19</text>
<text x="126.4" y="125.9">D20</text>
<text x="137.2" y="120.6">B18</text>
<text x="137.2" y="125.9">B19</text>
<text x="56" y="128.7">A4</text>
<text x="61.4" y="131.3">B4</text>
<text x="72.1" y="131.3">D5</text>
<text x="77.5" y="128.6">E6</text>
<text x="121.1" y="128.7">E12</text>
<text x="126.4" y="131.3">D21</text>
<text x="137.2" y="131.3">B20</text>
<text x="142.6" y="128.7">A24</text>
<text x="56" y="134">A3</text>
<text x="66.7" y="134">C1</text>
<text x="72.1" y="136.7">D4</text>
<text x="77.5" y="134">E5</text>
<text x="121.1" y="134">E13</text>
<text x="126.4" y="136.7">D22</text>
<text x="137.2" y="136.7">B21</text>
<text x="142.6" y="134">A25</text>
<text x="61.4" y="142.1">B3</text>
<text x="72.1" y="142.1">D3</text>
<text x="77.5" y="139.4">E4</text>
<text x="121.1" y="139.4">E14</text>
<text x="126.4" y="142.1">D23</text>
<text x="137.2" y="142.1">B22</text>
<text x="56" y="144.8">A2</text>
<text x="61.4" y="147.4">B2</text>
<text x="72.1" y="147.4">D2</text>
<text x="77.5" y="144.8">E3</text>
<text x="121.1" y="144.8">E15</text>
<text x="126.4" y="147.4">D24</text>
<text x="137.2" y="147.4">B23</text>
<text x="142.6" y="144.8">A26</text>
<text x="61.4" y="152.8">B1</text>
<text x="72.1" y="152.8">D1</text>
<text x="77.5" y="155.5">E1</text>
<text x="77.5" y="150.1">E2</text>
<text x="121.1" y="150.1">E16</text>
<text x="121.1" y="155.5">E17</text>
<text x="126.4" y="152.8">D25</text>
<text x="131.8" y="150.1">C17</text>
<text x="131.8" y="155.5">C18</text>
<text x="83" y="160">D32</text>
<text x="88.3" y="160">D31</text>
<text x="93.7" y="160">D30</text>
<text x="99.1" y="160">D29</text>
<text x="104.5" y="160">D28</text>
<text x="109.8" y="160">D27</text>
<text x="115.2" y="160">D26</text>
<text x="69.5" y="165.4">C26</text>
<text x="74.9" y="165.4">C25</text>
<text x="85.6" y="165.4">C24</text>
<text x="91" y="165.4">C23</text>
<text x="96.4" y="165.4">C22</text>
<text x="101.8" y="165.4">C21</text>
<text x="112.5" y="165.4">C20</text>
<text x="117.9" y="165.4">C19</text>
<text x="77.6" y="170.8">B29</text>
<text x="83" y="170.8">B28</text>
<text x="99.1" y="170.8">B27</text>
<text x="104.5" y="170.8">B26</text>
<text x="120.6" y="170.8">B25</text>
<text x="126" y="170.8">B24</text>
<text x="54.4" y="179.1">A1</text>
<text x="91.1" y="176.1">A31</text>
<text x="96.4" y="176.1">A30</text>
<text x="107.2" y="176.1">A29</text>
<text x="112.5" y="176.1">A28</text>
<text x="144.2" y="179.1">A27</text>
</g>
</svg>
